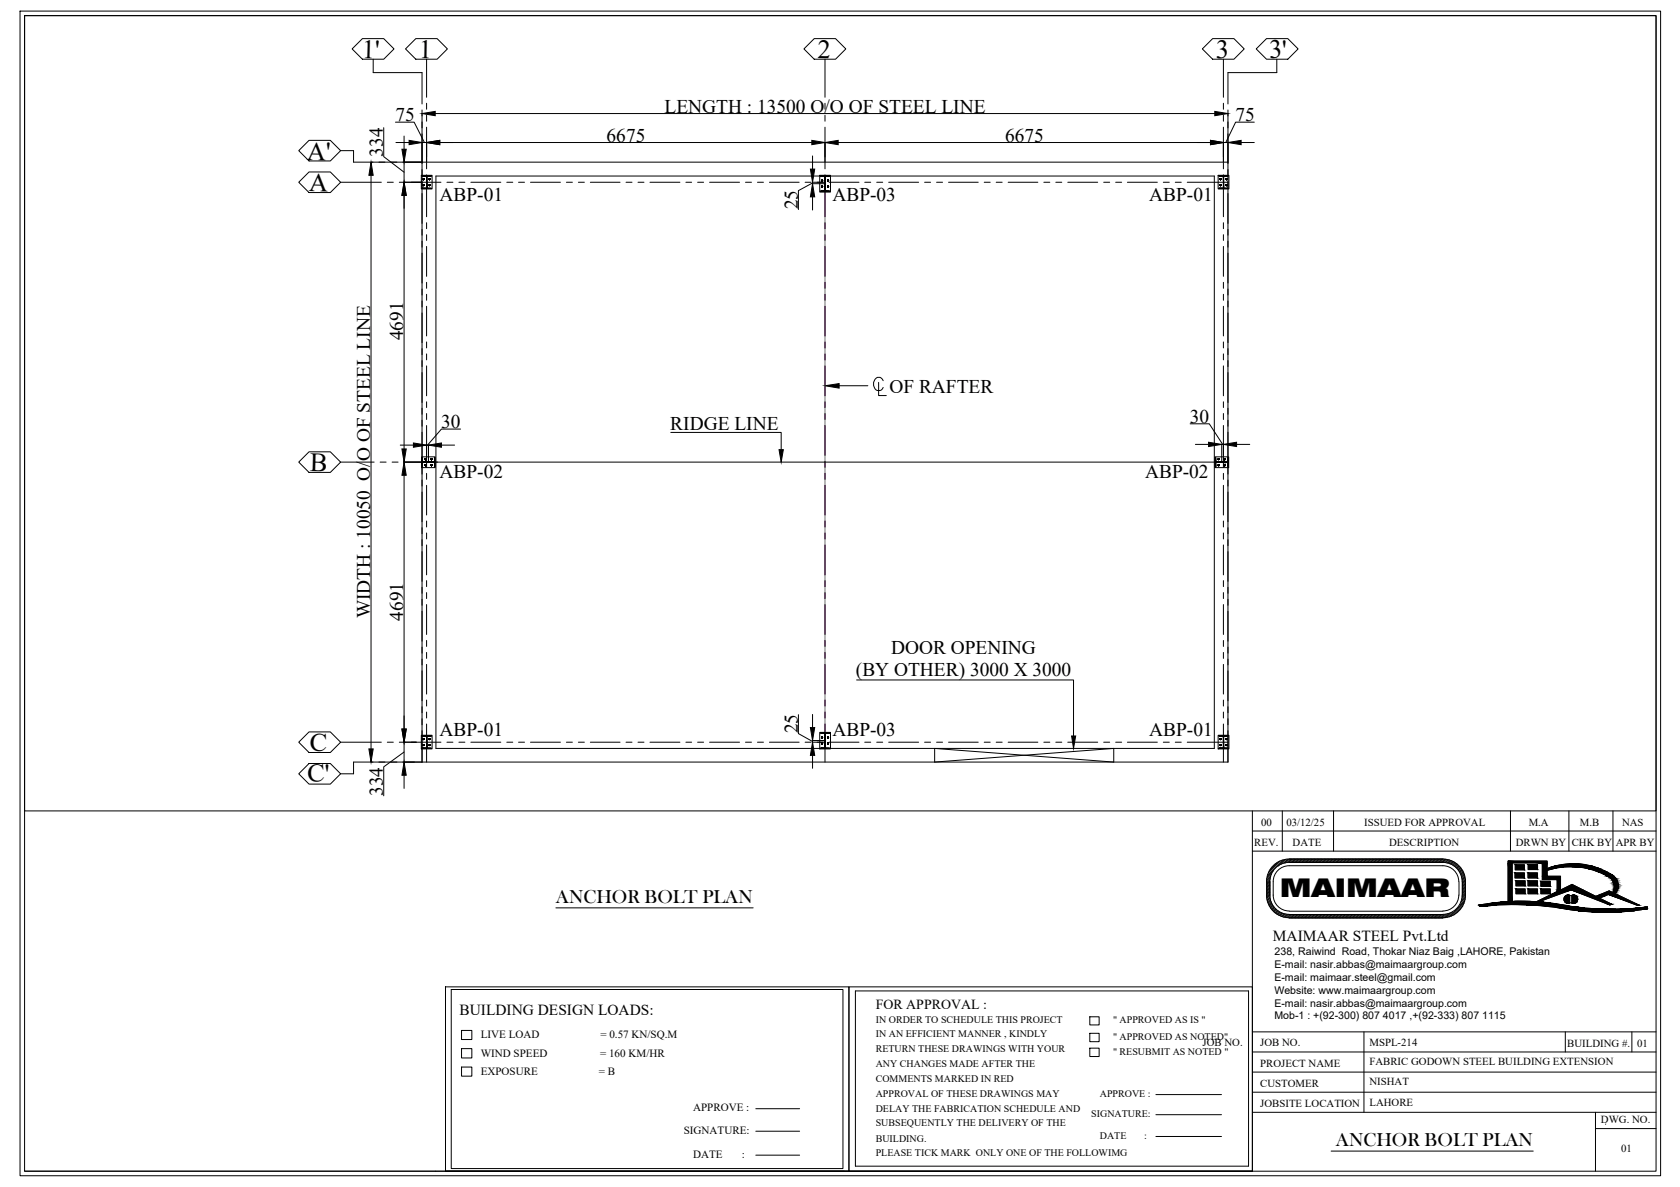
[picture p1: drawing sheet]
<svg xmlns="http://www.w3.org/2000/svg" width="297mm" height="210mm" viewBox="0 0 297 210" stroke-linecap="round" stroke-linejoin="round" font-family="sans-serif">
<!-- layer: Thin -->
<g fill="none" stroke="#000" stroke-width=".18">
<path d="M65.6 31v101.4M67.8 22.6v5.1l3.6 2.8M69.9 21.6h3.3l1.8 3.6M70 25.2h2.3M71.4 24.1v2.3M71.4 28.7v3.5h3.2M71.4 34.6v44.8M74.6 25.2h.8v3.5M74.6 20.1v8.6h-9M76.9 20.1h137.9M77.8 25.2h65.7M143.7 32.4l-2.5 1.3v3.4"/>
<path d="M143.7 27.6v2.3M143.7 34.8v2.3M145.8 32.2h-2.1v.3h2.1M145.9 25.2v3.5M148.2 25.2h65.8M217.1 25.2h-.8v3.5M217.1 20.1v8.6M219.4 25.2h2.4M221.8 21.6h-3.3l-1.8 3.6M70.8 78.7h2.3M78 78.7h2.4M81.4 75.9h-3.4l-2.4 2.8"/>
<path d="M118.6 76.5h19.5v3M148.4 68.2h5M155.3 67.6v2.3h1.4M156.2 67.3a.87 .87 0 0 0-1-.6 .87 .87 0 0 0-.7 .9 1.04 1.04 0 0 0 .2 1.1 1.04 1.04 0 0 0 1.1 .3l.4-.5M210.4 74.9h3.4l2.4 3.7M211.4 78.6h2.3M216 78.5v3.2M216 78.6h.3M216.3 78.5v3.2M218.6 78.6h2.4M71.4 81.7h3.2M71.4 84v44.9"/>
<path d="M75.4 81.7v-3h.4v3M65.6 134.8h9M71.4 133l-3.6 2.6v5.1M71.4 137.1v2.3M73.6 131.2h-2.2v3.6M141.2 126.4v3.3l2.5 1.4M143.7 126.3v2.4M143.7 133.6v2.3M145.8 131h-2.1v.2h2.1M151.5 120.2h38.3v9.9"/>
</g>
<g fill="#000" stroke="#000" stroke-width=".18">
<path d="M74.6 20.1l2.3-.4v.8zM214.8 19.7l2.3 .4-2.3 .4zM65.6 28.7l.4 2.3h-.8zM71.4 32.2l.4 2.4h-.7zM71.1 26.4h.7l-.4 2.3zM72.3 24.8l2.3 .4-2.3 .4zM75.4 25.2l2.4-.4v.8zM143.3 29.9h.7l-.3 2.3zM143.7 32.5l.3 2.3h-.7zM143.5 24.8l2.4 .4-2.4 .4zM145.9 25.2l2.3-.4v.8zM214 24.8l2.3 .4-2.3 .4z"/>
<path d="M217.1 25.2l2.3-.4v.8zM71.1 79.4h.7l-.4 2.3zM73.1 78.3l2.3 .4-2.3 .4zM75.8 78.7l2.2-.4v.8zM137.7 79.5h.8l-.4 2.2zM145.9 68.2l2.5-.4v.8zM213.7 78.2l2.3 .4-2.3 .4zM216.3 78.6l2.3-.4v.8zM71.4 81.7l.4 2.3h-.7zM65.2 132.4h.8l-.4 2.4zM71.1 128.9h.7l-.4 2.3zM71.4 134.8l.4 2.3h-.7z"/>
<path d="M143.7 131.2l.3 2.4h-.7zM143.3 128.7h.7l-.3 2.3zM189.5 130.1h.7l-.4 2.2z"/>
</g>
<!-- layer: 0 -->
<g fill="none" stroke="#000" stroke-width=".18">
<path d="M3.5 2h290.1v205.9h-290.1zM4.3 2.8h288.5v204.3h-288.5zM74.6 28.7h142.5v106.1h-142.5zM77.1 31.1h137.6v101.2h-137.6zM77.1 81.7h137.6M165.3 132.3v2.5l31.6-2.5v2.5zM221.4 150.5h71.4M221.4 147h71.4M221.4 143.4v63.7h-217.1M226.7 143.4v7.1M235.8 143.4v7.1M267.1 143.4v7.1"/>
<path d="M267.4 152.6v6.8M267.9 154.4h1.6v.9h-1.6zM267.9 152.9h1.6v.9h-1.6zM268 155.8h1.6v.8h-1.6zM268 157.2h1.6v.8h-1.6zM270.2 154.4h1.6v.9h-1.6zM270.2 155.8h1.6v.8h-1.6zM270.2 157.2h1.6v.8h-1.6zM270.2 152.9h1.7v.9h-1.7zM271.7 159.4l6.2-3 7.1 3.5-.4 .1M272.1 159.4l5.7-2 6.8 2.6M272.4 157.2h1.7v.8h-1.7z"/>
<path d="M272.4 155.8h1.7v.9h-1.7zM272.7 152.8v2.7h2.6v2.2M273.5 153.9a13.3 13.3 0 0 1 11.3 1.3M273.5 153.6a12.8 12.8 0 0 1 11.6 1.1M275.3 157.7l.6-.3v-2.4h-2.4v-2.7h-6.9v7.1M277.4 143.4v7.1M277.5 158.3a.74 .74 0 0 0-1 .7 .74 .74 0 0 0 1 .7v-1.4M278 158.3a.74 .74 0 0 1 1 .7 .74 .74 0 0 1-1 .7l-.1-1.4M282.2 158.5l2.3-1 5.3 2.6h-.3l-5.1-1.9-1.6 .6M284.8 155.3a2.26 2.26 0 0 1 .4 2.5M285 154.8a2.14 2.14 0 0 1 .5 3.2M285.2 143.4v7.1"/>
<path d="M78.8 174.5h71.3v32.6h-71.3zM79.8 175h69.2v31.6h-69.2zM151.2 175.2v31M192.7 179.8h1.6v1.4h-1.6zM220.8 175.2v31M262.1 160.2l-.6-.2a41.3 41.3 0 0 1 16 .2 50.2 50.2 0 0 0 13.8 .2M262.1 160.3a51.3 51.3 0 0 1 15.4 .5 41.2 41.2 0 0 0 13.8-.1M284.6 160h.1M291.3 160.4v.3M81.6 185.4h1.8v1.7h-1.8zM81.6 182.2h1.8v1.6h-1.8zM81.6 188.7h1.8v1.6h-1.8z"/>
<path d="M133.6 196.1h7.8M192.7 182.7h1.6v1.5h-1.6zM192.7 185.3h1.6v1.5h-1.6zM204.4 193.6h11.6M204.4 197.1h11.6M221.4 196.7h71.4M221.4 189.6h71.4M221.4 186h71.4M221.4 182.5h71.4M221.4 193.1h71.4M241.2 182.5v14.2M276.8 182.5v3.5"/>
<path d="M282.1 199.6h10.7M282.1 196.7v10.4M283.9 198.8h.1M288.5 182.5v3.5M133.6 200h7.8M133.6 204.3h7.8M204.4 201h11.6"/>
</g>
<path d="M145.9 33.8v95.7" fill="none" stroke="#93278f" stroke-width=".18"/>
<!-- layer: Grid -->
<g fill="none" stroke="#000" stroke-width=".18">
<path d="M62.3 8.7l1.8-1.9h3.7l1.9 1.9-1.9 1.8h-3.7zM66 10.5v2.3h8.6v5.6M73.5 6.8h3.8l1.8 1.9-1.8 1.8h-3.8l-1.8-1.8zM74.6 19.4v1.1M75.4 10.5v6.7M75.4 18.3v1M144 6.8h3.7l1.8 1.9-1.8 1.8h-3.7l-1.9-1.8zM145.9 10.5v6.7M145.9 18.3v1M212.6 8.7l1.8-1.9h3.8l1.8 1.9-1.8 1.8h-3.8zM216.3 10.5v6.7M216.3 18.3v1"/>
<path d="M217.1 19.4v1.1M222.1 8.7l1.8-1.9h3.8l1.8 1.9-1.8 1.8h-3.8zM225.7 10.5v2.3h-8.6v5.6M52.8 32.2l1.8-1.8h3.8l1.8 1.8-1.8 1.9h-3.8zM54.6 24.8h3.8l1.8 1.8-1.8 1.9h-3.8l-1.8-1.9zM60.2 26.6h2.3v2.1h3.4M60.2 32.2h7.2M67 28.7h1.1M68.5 32.2h1M69.1 28.7h1.1M70.6 32.2h1.1M71.2 28.7h3.4"/>
<path d="M72.7 32.2h5.3M74.6 21.6v1M74.6 23.7v5.2M74.6 30v1M74.6 32.1v1.1M74.6 34.2v5.3M75.4 20.4v1M75.4 22.5v5.2M75.4 28.8v1.1M75.4 30.9v1.1M75.4 33v5.3M75.4 39.4v1"/>
<path d="M79 32.2h1.1M81.1 32.2h1.1M83.3 32.2h5.2M89.6 32.2h1.1M91.7 32.2h1M93.8 32.2h5.3M100.1 32.2h1.1M102.3 32.2h1M104.4 32.2h5.2M110.7 32.2h1M112.8 32.2h1.1M114.9 32.2h5.3"/>
<path d="M121.3 32.2h1M123.3 32.2h1.1M125.5 32.2h5.3M131.8 32.2h1.1M133.9 32.2h1.1M136 32.2h5.3M142.4 32.2h1M144.5 32.2h1M145.9 20.4v1M145.9 22.5v5.2M145.9 28.8v1.1M145.9 30.9v1.1"/>
<path d="M145.9 33v5.3M145.9 39.4v1M146.6 32.2h5.3M152.9 32.2h1.1M155 32.2h1.1M157.1 32.2h5.3M163.5 32.2h1M165.6 32.2h1.1M167.7 32.2h5.3M174 32.2h1.1M176.1 32.2h1.1M178.3 32.2h5.2"/>
<path d="M184.6 32.2h1M186.7 32.2h1M188.8 32.2h5.3M195.1 32.2h1.1M197.3 32.2h1M199.3 32.2h5.3M205.7 32.2h1M207.8 32.2h1.1M209.9 32.2h7.2M216.3 20.4v1M216.3 22.5v5.2M216.3 28.8v1.1"/>
<path d="M216.3 30.9v1.1M216.3 33v5.3M216.3 39.4v1M217.1 21.6v1M217.1 23.7v5.2M217.1 30v1M217.1 32.1v1.1M217.1 34.2v5.3M74.6 40.6v1M74.6 42.6v1.1M74.6 44.8v5.3M74.6 51.1v1.1"/>
<path d="M74.6 53.2v1.1M74.6 55.3v5.3M75.4 41.5v1M75.4 43.6v5.3M75.4 49.9v1.1M75.4 52v1.1M75.4 54.2v5.2M145.9 41.5v1M145.9 43.6v5.3M145.9 49.9v1.1M145.9 52v1.1M145.9 54.2v5.2"/>
<path d="M216.3 41.5v1M216.3 43.6v5.3M216.3 49.9v1.1M216.3 52v1.1M216.3 54.2v5.2M217.1 40.6v1M217.1 42.6v1.1M217.1 44.8v5.3M217.1 51.1v1.1M217.1 53.2v1.1M217.1 55.3v5.3M54.6 79.9h3.8l1.8 1.8-1.8 1.8h-3.8l-1.8-1.8z"/>
<path d="M74.6 61.7v1M74.6 63.8v1M74.6 65.9v5.3M74.6 72.2v1.1M74.6 74.3v1.1M74.6 76.4v5.3M75.4 60.5v1M75.4 62.6v1M75.4 64.7v5.3M75.4 71v1.1M75.4 73.1v1.1M75.4 75.2v5.3"/>
<path d="M145.9 60.5v1M145.9 62.6v1M145.9 64.7v5.3M145.9 71v1.1M145.9 73.1v1.1M145.9 75.2v5.3M216.3 60.5v1M216.3 62.6v1M216.3 64.7v5.3M216.3 71v1.1M216.3 73.1v1.1M216.3 75.2v5.3"/>
<path d="M217.1 61.7v1M217.1 63.8v1M217.1 65.9v5.3M217.1 72.2v1.1M217.1 74.3v1.1M217.1 76.4v5.3M60.2 81.7h6M67.2 81.7h1.1M69.3 81.7h1.1M71.4 81.7h6M74.6 82.8v1M74.6 84.9v1.1"/>
<path d="M74.6 87v5.3M74.6 93.3v1.1M74.6 95.4v1.1M74.6 97.6v5.2M75.4 81.6v1M75.4 83.7v1.1M75.4 85.8v5.3M75.4 92.1v1.1M75.4 94.2v1.1M75.4 96.4v5.3M145.9 81.6v1M145.9 83.7v1.1"/>
<path d="M145.9 85.8v5.3M145.9 92.1v1.1M145.9 94.2v1.1M145.9 96.4v5.3M216.3 81.6v1M216.3 83.7v1.1M216.3 85.8v5.3M216.3 92.1v1.1M216.3 94.2v1.1M216.3 96.4v5.3M217.1 82.8v1M217.1 84.9v1.1"/>
<path d="M217.1 87v5.3M217.1 93.3v1.1M217.1 95.4v1.1M217.1 97.6v5.2M74.6 103.9v1M74.6 106v1M74.6 108.1v5.3M74.6 114.4v1.1M74.6 116.6v1M74.6 118.6v5.3M75.4 102.7v1M75.4 104.8v1"/>
<path d="M75.4 106.9v5.3M75.4 113.3v1M75.4 115.4v1M75.4 117.5v5.2M145.9 102.7v1M145.9 104.8v1M145.9 106.9v5.3M145.9 113.3v1M145.9 115.4v1M145.9 117.5v5.2M216.3 102.7v1M216.3 104.8v1"/>
<path d="M216.3 106.9v5.3M216.3 113.3v1M216.3 115.4v1M216.3 117.5v5.2M217.1 103.9v1M217.1 106v1M217.1 108.1v5.3M217.1 114.4v1.1M217.1 116.6v1M217.1 118.6v5.3M52.8 131.2l1.8-1.8h3.8l1.8 1.8-1.8 1.9h-3.8zM54.6 135h3.8l1.8 1.8-1.8 1.9h-3.8l-1.8-1.9z"/>
<path d="M60.2 131.2h7.2M65.9 134.8h-3.4v2h-2.3M67 134.8h1.1M68.5 131.2h1M69.1 134.8h1.1M70.6 131.2h1.1M72.7 131.2h5.3M74.6 125v1M74.6 127.1v1.1M74.6 129.2v5.6h-3.4M75.4 123.8v1.1M75.4 125.9v1.1"/>
<path d="M75.4 128v6.8M79 131.2h1.1M81.1 131.2h1.1M83.3 131.2h5.2M89.6 131.2h1.1M91.7 131.2h1M93.8 131.2h5.3M100.1 131.2h1.1M102.3 131.2h1M104.4 131.2h5.2M110.7 131.2h1M112.8 131.2h1.1"/>
<path d="M114.9 131.2h5.3M121.3 131.2h1M123.3 131.2h1.1M125.5 131.2h5.3M131.8 131.2h1.1M133.9 131.2h1.1M136 131.2h5.3M142.4 131.2h1M144.5 131.2h1M145.9 123.8v1.1M145.9 125.9v1.1M145.9 128v6.8"/>
<path d="M146.6 131.2h5.3M152.9 131.2h1.1M155 131.2h1.1M157.1 131.2h5.3M163.5 131.2h1M165.6 131.2h1.1M167.7 131.2h5.3M174 131.2h1.1M176.1 131.2h1.1M178.3 131.2h5.2M184.6 131.2h1M186.7 131.2h1"/>
<path d="M188.8 131.2h5.3M195.1 131.2h1.1M197.3 131.2h1M199.3 131.2h5.3M205.7 131.2h1M207.8 131.2h1.1M209.9 131.2h7.2M216.3 123.8v1.1M216.3 125.9v1.1M216.3 128v6.8M217.1 125v1M217.1 127.1v1.1"/>
<path d="M217.1 129.2v5.6"/>
</g>
<!-- layer: COLUMN -->
<g fill="#000" stroke="#000" stroke-width=".18">
<path d="M75.4 31.2l.1 2.1zM75.4 31.2l.1 2.1z"/>
<path d="M74.6 31.1l1.6 .1zM74.6 31.1l1.6 .1z"/>
<path d="M74.6 33.3h1.6zM74.6 33.3h1.6z"/>
<path d="M145.9 31.2v2.6zM145.9 31.2v2.6z"/>
<path d="M145.1 31.1l1.6 .1zM145.1 31.1l1.6 .1z"/>
<path d="M145.1 33.8h1.6zM145.1 33.8h1.6z"/>
<path d="M216.3 31.2l.1 2.1zM216.3 31.2l.1 2.1z"/>
<path d="M215.5 31.1l1.6 .1zM215.5 31.1l1.6 .1z"/>
<path d="M215.5 33.3h1.6zM215.5 33.3h1.6z"/>
<path d="M74.6 81l.1 .7zM74.6 81l.1 .7z"/>
<path d="M74.6 81.8l.1 .7zM74.6 81.8l.1 .7z"/>
<path d="M76.8 81l.1 .7zM76.8 81l.1 .7z"/>
<path d="M74.6 81.7l2.3 .1zM74.6 81.7l2.3 .1z"/>
<path d="M76.8 81.8l.1 .7zM76.8 81.8l.1 .7z"/>
<path d="M214.9 81l.1 .7zM214.9 81l.1 .7z"/>
<path d="M214.9 81.8l.1 .7zM214.9 81.8l.1 .7z"/>
<path d="M217.1 81v.7zM217.1 81v.7z"/>
<path d="M214.9 81.7l2.2 .1zM214.9 81.7l2.2 .1z"/>
<path d="M217.1 81.8v.7zM217.1 81.8v.7z"/>
<path d="M75.4 130.2l.1 2.1zM75.4 130.2l.1 2.1z"/>
<path d="M74.6 130.1l1.6 .1zM74.6 130.1l1.6 .1z"/>
<path d="M74.6 132.3h1.6zM74.6 132.3h1.6z"/>
<path d="M145.9 129.6v2.7zM145.9 129.6v2.7z"/>
<path d="M145.1 129.6h1.6zM145.1 129.6h1.6z"/>
<path d="M145.1 132.3h1.6zM145.1 132.3h1.6z"/>
<path d="M216.3 130.2l.1 2.1zM216.3 130.2l.1 2.1z"/>
<path d="M215.5 130.1l1.6 .1zM215.5 130.1l1.6 .1z"/>
<path d="M215.5 132.3h1.6zM215.5 132.3h1.6z"/>
</g>
<path d="M74.6 31.1h1.6l-.7 .1v2.1h.7h-1.6h.8v-2.1zM145.1 31.1h1.6l-.8 .1v2.6h.8h-1.6h.8v-2.6zM215.5 31.1h1.6l-.7 .1v2.1h.7h-1.6h.8v-2.1zM74.6 81l.1 .7h2.1l.1-.7v1.5l-.1-.7h-2.1l-.1 .7zM214.9 81l.1 .7h2.1v-.7v1.5v-.7h-2.1l-.1 .7zM74.6 130.1h1.6l-.7 .1v2.1h.7h-1.6h.8v-2.1zM145.1 129.6h1.6h-.8v2.7h.8h-1.6h.8v-2.7zM215.5 130.1h1.6l-.7 .1v2.1h.7h-1.6h.8v-2.1z" fill="none" stroke="#000" stroke-width=".18"/>
<!-- layer: Bolt -->
<path d="M74.5 31h1.9v2.4h-1.9zM144.9 31h1.9v3h-1.9zM215.4 31h1.9v2.4h-1.9zM74.5 80.8h2.4v1.9h-2.4zM214.8 80.8h2.4v1.9h-2.4zM74.5 130h1.9v2.4h-1.9zM144.9 129.5h1.9v2.9h-1.9zM215.4 130h1.9v2.4h-1.9zM150.1 174.5h71.3v32.6h-71.3zM151.2 175.2h69.6M151.2 206.2h69.6" fill="none" stroke="#000" stroke-width=".18"/>
<!-- layer: A-Grid Line -->
<g fill="none" stroke="#000" stroke-width=".18">
<path d="M74.8 31.6h.1M74.8 31.7l.2-.1zM74.8 31.8l.2-.2-.1 .2M74.8 32.7h.1M74.9 31.6l-.1 .1zM74.9 32.7l-.1 .1 .1-.1M74.9 32.8l.1-.1zM74.9 31.6l-.1 .1M74.9 31.8l.1-.1zM74.9 32.8h.1zM75 31.6l-.2 .1M75 31.8h.1"/>
<path d="M75 32.7l-.2 .1zM75 32.7l-.1 .1M75 32.8h.1M75 31.7l-.1 .1M75.9 31.6h.1M75.9 31.8l.1-.2zM75.9 32.7h.1M75.9 32.8l.1-.1zM75.9 31.6v.1zM75.9 32.7v.1l.1-.1M76 31.6l-.1 .1 .1-.1M76 31.8h.1"/>
<path d="M76 32.8h.1M76 31.6l-.1 .2zM76 31.7v.1M76 32.7l-.1 .1M76 32.7l-.1 .1zM76.1 31.7l-.1 .1M76.1 32.7l-.1 .1M76.1 32.8h-.1M145.3 31.9h.1M145.3 32.9h.1M145.4 31.9h-.1M145.4 31.9l-.1 .1"/>
<path d="M145.4 32.9l-.1 .1M145.4 32h.1M145.4 31.9l-.1 .1h.1M145.4 32.9v.2M146.3 31.9h.1M146.3 32l.2-.1-.2 .1M146.3 32.9h.1M146.3 33l.2-.1-.2 .2M146.4 32.9l-.1 .1 .1-.1M146.4 31.9h-.1M146.4 32h.1zM146.4 33.1l.1-.1z"/>
<path d="M146.5 31.9l-.1 .1M146.5 32h.1M146.5 32.9l-.1 .2M146.5 33.1h.1M215.7 31.6h.1M215.7 32.7h.1M215.7 32.8l.1-.1zM215.7 32.8l.1-.1-.1 .1M215.8 31.6l-.1 .1 .1-.1M215.8 32.7h-.1zM215.8 31.8l.1-.1zM215.8 32.7l-.1 .1"/>
<path d="M215.8 32.8h.1zM215.8 31.6l-.1 .1zM215.8 31.6l-.1 .2M215.8 31.8h.1M215.8 32.8h.1M215.9 31.6l-.1 .2 .1-.1M215.9 32.7l-.1 .1 .1-.1M216.8 31.6h.1M216.8 31.8l.1-.2zM216.8 32.7h.1M216.8 32.8l.1-.1zM216.8 31.6v.1z"/>
<path d="M216.8 32.7v.1l.1-.1M216.9 31.6l-.1 .1zM216.9 31.6l-.1 .2M216.9 31.7v.1M216.9 32.8h.1M216.9 31.7l-.1 .1M216.9 32.7l-.1 .1M75.1 82.3h.1M75.1 82.3l.1 .1M75.1 82.2l.1 .2zM75.1 82.2l.2 .2M75.1 81.2l.1 .1z"/>
<path d="M75.1 81.2l.2 .1M75.2 82.2l.1 .1M75.2 82.2l.1 .1zM75.2 81.3h.1M75.2 81.2l.1 .1M75.2 81.1l.1 .2zM75.2 81.1l.1 .1M75.3 82.2h.1M75.3 81.1v.1M76.2 81.2l.1 .1zM76.2 81.2l.1 .1M76.2 82.3h.1"/>
<path d="M76.2 82.3v.1zM76.2 82.3l.1 .1M76.2 82.2l.1 .2zM76.2 82.2l.1 .2M76.2 81.3h.1M76.2 81.2l.2 .1M76.2 81.1l.2 .1M76.2 82.2l.1 .1zM76.4 82.2h-.2l.2 .1M215.4 82.3l.1 .1M215.4 82.2l.1 .1M215.4 81.3h.1"/>
<path d="M215.4 82.3h.1M215.5 81.1v.1M215.5 82.2h.1M215.5 81.3l-.1-.2 .1 .2M216.4 82.3l.1 .1M216.4 81.2l.2 .1zM216.5 82.2l.1 .1M216.5 81.1l.1 .2zM216.5 82.3h.1M216.5 81.3h.1M216.5 82.2l.1 .1zM216.5 81.1l.1 .1z"/>
<path d="M216.6 82.3l-.2-.1 .2 .2M216.6 82.2h.1M216.6 81.3l-.2-.1 .2 .1M216.6 81.1v.1M74.8 131.7h.1M74.8 131.8l.1-.1zM74.8 131.8l.2-.1zM74.9 131.7l-.1 .1M74.9 131.8l.1-.1zM74.8 130.7h.1M74.9 130.6l-.1 .1zM74.9 130.8l.1-.1z"/>
<path d="M74.9 131.8h.1zM74.9 130.6l-.1 .2M75 131.7l-.2 .1M75 131.8h.1M75 130.7l-.1 .1M75 130.8h.1M75.9 131.7h.1M75.9 131.8l.1-.1zM75.9 130.7h.1M75.9 131.7v.1M75.9 130.6v.1h.1l-.1 .1 .1-.1M76 131.7l-.1 .1"/>
<path d="M76 131.8h.1M76 131.7l-.1 .1h.1M76 130.7l-.1 .1zM76 130.7v.1M76.1 131.8h-.1M76.1 130.7l-.1 .1zM145.3 131.5h.1zM145.3 131.5h.1h-.1M145.3 131.6l.1-.1zM145.3 130.5l.1-.1zM145.4 131.4l-.1 .1M145.4 130.4h-.1"/>
<path d="M145.4 131.5l-.1 .1M145.4 131.5v.1M145.4 130.4l-.1 .1M145.4 130.5h.1M145.4 130.4v.1M146.3 131.5l.1-.1zM146.3 131.5h.2zM146.3 130.5l.2-.1-.2 .1M146.4 131.4l-.1 .1M146.4 130.4h-.1M146.4 130.5h.1zM146.5 131.4l-.2 .1"/>
<path d="M146.5 131.6h.1M146.5 131.5h.1M146.5 130.4l-.1 .1M146.5 130.5h.1M146.5 131.5l-.1 .1 .1-.1-.2 .1M215.7 131.7h.1M215.7 131.8l.1-.1zM215.7 130.7h.1M215.8 131.8l.1-.1zM215.8 130.6l-.1 .1 .1-.1M215.8 131.7l-.1 .1M215.8 131.8h.1z"/>
<path d="M215.8 131.8h.1M215.8 130.6l-.1 .2M215.9 130.7l-.1 .1v-.1v.1v-.1v.1v-.1v.1v-.1v.1l.1-.1M216.8 131.7h.1M216.8 131.8l.1-.1zM216.8 130.7h.1M216.8 131.7v.1M216.8 130.6v.1zM216.8 130.8l.1-.1zM216.9 131.7l-.1 .1zM216.9 131.8h.1M216.9 130.8v-.1z"/>
<path d="M216.9 131.7l-.1 .1M216.9 130.6l-.1 .2 .1-.1M216.9 130.7v.1"/>
<circle cx="74.9" cy="31.7" r=".06"/>
<circle cx="74.9" cy="32.7" r=".06"/>
<circle cx="76" cy="32.7" r=".06"/>
<circle cx="76" cy="31.7" r=".06"/>
<circle cx="145.3" cy="31.9" r=".06"/>
<circle cx="145.3" cy="33" r=".06"/>
<circle cx="146.4" cy="31.9" r=".06"/>
<circle cx="146.4" cy="33" r=".06"/>
<circle cx="215.8" cy="32.7" r=".06"/>
<circle cx="215.8" cy="31.7" r=".06"/>
<circle cx="216.8" cy="32.7" r=".06"/>
<circle cx="216.8" cy="31.7" r=".06"/>
<circle cx="75.2" cy="82.2" r=".06"/>
<circle cx="75.2" cy="81.2" r=".06"/>
<circle cx="76.2" cy="81.2" r=".06"/>
<circle cx="76.2" cy="82.2" r=".06"/>
<circle cx="215.4" cy="81.2" r=".06"/>
<circle cx="215.4" cy="82.2" r=".06"/>
<circle cx="216.5" cy="81.2" r=".06"/>
<circle cx="216.5" cy="82.2" r=".06"/>
<circle cx="74.9" cy="131.7" r=".06"/>
<circle cx="74.9" cy="130.7" r=".06"/>
<circle cx="76" cy="130.7" r=".06"/>
<circle cx="76" cy="131.7" r=".06"/>
<circle cx="145.3" cy="131.5" r=".06"/>
<circle cx="145.3" cy="130.4" r=".06"/>
<circle cx="146.4" cy="130.4" r=".06"/>
<circle cx="146.4" cy="131.5" r=".06"/>
<circle cx="215.8" cy="131.7" r=".06"/>
<circle cx="215.8" cy="130.7" r=".06"/>
<circle cx="216.8" cy="131.7" r=".06"/>
<circle cx="216.8" cy="130.7" r=".06"/>
</g>
<!-- layer: 0 -->
<g fill="#000" stroke="#000" stroke-width=".18">
<path d="M266.6 152.6h.8v6.8zM267.7 159.4h2.9zM266.6 152.3h6.9zM273.8 153.6h1.1zM275.3 157.4h.6l-.3 .1zM272.1 159.4l3.5-1.9h1.7zM277.1 158.3h.3zM277.8 157.4h2.1l5.1 2.5zM276 157.4l1.9-1 2 1zM278.1 159.7h.3zM278.1 158.3h.2zM277.4 152.8h1.5z"/>
<path d="M283 158.2h1.4l-.9 .3zM284.4 158.2h1.5l3.9 1.9zM283 158.2l1.5-.7 1.4 .7zM285.3 157.7h.5l-.1 .2zM261.8 160.3h.3zM261.8 160.3h.2zM281.4 161.3h5.3zM290.8 160.4h.5z"/>
<path d="M262.1 159.9h5.1zM261.5 160h3.2z"/>
<path d="M266.6 159.4h.8zM266.6 152.6l.8 6.8h-.8z"/>
<path d="M267.9 152.9l1.6 .9v-.9zM267.9 152.9l1.6 .9h-1.6z"/>
<path d="M267.9 154.4l1.6 .9v-.9zM267.9 154.4l1.6 .9h-1.6z"/>
<path d="M268 155.8l1.6 .8v-.8zM268 155.8l1.6 .8h-1.6z"/>
<path d="M268 157.2l1.6 .8v-.8zM268 157.2l1.6 .8h-1.6z"/>
<path d="M267.7 159.4h4.1zM266.1 159.4h5.7z"/>
<path d="M266.1 159.4l6.9 .1zM265.3 159.5h7.7z"/>
<path d="M270.2 152.9l1.7 .9v-.9zM270.2 152.9l1.7 .9h-1.7z"/>
<path d="M270.2 154.4l1.7 .9v-.9zM270.2 154.4l1.7 .9h-1.7z"/>
<path d="M270.2 155.8l1.7 .8v-.8zM270.2 155.8l1.7 .8h-1.7z"/>
<path d="M270.2 157.2l1.7 .8v-.8zM270.2 157.2l1.7 .8h-1.7z"/>
<path d="M265.3 159.5l8.9 .2-1.2-.2zM263.8 159.7l1.5-.2 8.9 .2z"/>
<path d="M266.6 152.3l6.9 .3v-.3zM266.6 152.3l6.9 .3h-6.9z"/>
<path d="M272.7 152.6l.8 .2v-.2zM272.7 152.6l.8 .2h-.8z"/>
<path d="M272.7 152.8l.8 2.2v-2.2zM272.7 152.8l.8 2.2h-.8z"/>
<path d="M273.5 153.6h1.2zM273.5 153.6h1.2l-1.2 .3z"/>
<path d="M272.4 155.8l1.7 .9v-.9zM272.4 155.8l1.7 .9h-1.7z"/>
<path d="M272.4 157.2l1.7 .8v-.8zM272.4 157.2l1.7 .8h-1.7z"/>
<path d="M263.8 159.7l11.4 .1-1-.1zM262.9 159.8l.9-.1 11.4 .1z"/>
<path d="M262.9 159.8l13 .1-.7-.1zM262.1 159.9l.8-.1 13 .1z"/>
<path d="M275.3 157.4v.1h.3zM275.3 157.5h.3l-.3 .2z"/>
<path d="M271.7 159.4h.4l3.5-1.9zM271.7 159.4h.4z"/>
<path d="M272.7 155l3.2 .5v-.5zM272.7 155l3.2 .5h-3.2z"/>
<path d="M275.3 155.5l.6 1.9v-1.9zM275.3 155.5l.6 1.9h-.6z"/>
<path d="M267.2 159.9l8.9 .1zM267.2 159.9l8.9 .1z"/>
<path d="M269.8 160l7.2 .1-.9-.1zM269.8 160l7.2 .1z"/>
<path d="M274.5 153.3l.4 .3 1.5-.3zM273.8 153.6l.7-.3 .4 .3z"/>
<path d="M277.1 159.7h.2zM277.1 159.7h.3z"/>
<path d="M277.1 158.3h.3zM277.1 158.3h.3z"/>
<path d="M277.1 158.3h.4zM277 158.3h.5z"/>
<path d="M277.1 159.7h.3zM277.1 159.7h.3z"/>
<path d="M277 158.3h.5zM277 158.3h.5z"/>
<path d="M277 158.3l.5 .1zM276.8 158.4h.7z"/>
<path d="M276.8 158.4l.7 .1zM276.8 158.4l.7 .1h-.7z"/>
<path d="M276.8 158.5l.7 .1zM276.8 158.5l.7 .1h-.8z"/>
<path d="M276.7 158.6l.8 .1v-.1zM276.7 158.6l.8 .1h-.9z"/>
<path d="M276.6 158.7l.9 .2v-.2zM276.6 158.7l.9 .2h-1z"/>
<path d="M276.5 158.9l1 .1v-.1zM276.5 158.9l1 .1h-1z"/>
<path d="M276.5 159l1 .1v-.1zM276.5 159l1 .1h-1z"/>
<path d="M276.5 159.1l1 .2v-.2zM276.5 159.1l1 .2h-.9z"/>
<path d="M276.6 159.3l.9 .1v-.1zM276.6 159.3l.9 .1h-.8z"/>
<path d="M276.7 159.4l.8 .1v-.1zM276.7 159.4l.8 .1h-.7z"/>
<path d="M276.8 159.5l.7 .1zM276.8 159.5l.7 .1z"/>
<path d="M276.8 159.6l.7 .1zM276.8 159.6l.7 .1z"/>
<path d="M277 159.7h.5zM277 159.7h.5z"/>
<path d="M277 159.7h.5zM277 159.7h.4z"/>
<path d="M275.9 157.4l1.4 .1 .4-.1zM275.6 157.5l.3-.1 1.4 .1z"/>
<path d="M276 157.4h1.8zM275.9 157.4h1.8zM275.9 157.4h1.8zM275.9 157.4h1.8z"/>
<path d="M277.8 157.4l6.5 2.5h.7zM284.3 159.9h.7l-.4 .1z"/>
<path d="M274.6 153.3h3.3zM274.5 153.3h1.9z"/>
<path d="M277.9 158.3h.6zM277.9 158.3h.6z"/>
<path d="M277.9 159.7h.6zM277.9 159.7h.6z"/>
<path d="M278.1 159.7h.2zM278.1 159.7h.2z"/>
<path d="M278.1 158.3h.3zM278.1 158.3h.3z"/>
<path d="M278.1 158.3h.4zM277.9 158.3h.6z"/>
<path d="M277.9 158.3l.7 .1zM277.9 158.3l.7 .1z"/>
<path d="M277.9 159.7h.6zM277.9 159.7h.5z"/>
<path d="M277.9 158.4l.9 .1zM277.9 158.4l.9 .1z"/>
<path d="M277.9 159.6h.7zM277.9 159.6l.6 .1z"/>
<path d="M277.9 158.5l.9 .1zM277.9 158.5l.9 .1z"/>
<path d="M277.9 159.5h.9zM277.9 159.5l.7 .1z"/>
<path d="M277.9 158.6l1 .1-.1-.1zM277.9 158.6l1 .1h-1z"/>
<path d="M277.9 159.4l.9 .1v-.1zM277.9 159.4l.9 .1h-.9z"/>
<path d="M277.4 152.8l2.7 .1zM276.3 152.9l1.1-.1 2.7 .1z"/>
<path d="M277.9 158.7l1 .2v-.2zM277.9 158.7l1 .2h-1z"/>
<path d="M277.9 159.3l.9 .1 .1-.1zM277.9 159.3l.9 .1h-.9z"/>
<path d="M277.9 158.9l1.1 .1-.1-.1zM277.9 158.9l1.1 .1h-1.1z"/>
<path d="M277.9 159.1l1 .2v-.2zM277.9 159.1l1 .2h-1z"/>
<path d="M277.9 159l1 .1 .1-.1zM277.9 159l1 .1h-1z"/>
<path d="M276.3 152.9h3.9zM276.1 152.9h4.1z"/>
<path d="M276.1 152.9l5.3 .2-1.2-.2zM275 153.1l1.1-.2 5.3 .2z"/>
<path d="M275 153.1l6.5 .1zM274.8 153.2h6.7z"/>
<path d="M274.8 153.2l6.9 .1zM274.6 153.3h7.1z"/>
<path d="M277.9 153.3h4zM277.9 153.3h4z"/>
<path d="M278.9 153.3h3.1zM278.9 153.3h3.1z"/>
<path d="M279.3 153.3l3.4 .3-.7-.3zM279.3 153.3l3.4 .3h-2.1z"/>
<path d="M280.6 153.6h2.2zM280.6 153.6h2.2z"/>
<path d="M280.7 153.6l3 .4-.9-.4zM280.7 153.6l3 .4h-1.5z"/>
<path d="M282.2 158.5h1.3l-.5-.3zM282.2 158.5h1.3l-.7 .3z"/>
<path d="M282.2 154l1.7 .1zM282.2 154l1.7 .1z"/>
<path d="M282.4 154.1l2.4 .5-.9-.5zM282.4 154.1l2.4 .5h-1.3z"/>
<path d="M284.4 158.2l5 1.9h.4zM289.4 160.1h.4z"/>
<path d="M283.5 154.6l1.6 .1-.3-.1zM283.5 154.6l1.6 .1h-1.2z"/>
<path d="M283.9 154.7l1.5 .3-.3-.3zM283.9 154.7l1.5 .3h-1.1z"/>
<path d="M285.3 157.7l-.1 .2h.5zM285.2 157.9h.5l-.1 .1z"/>
<path d="M284.3 155l1.4 .3-.3-.3zM284.3 155l1.4 .3h-.9z"/>
<path d="M284.8 155.3h.9zM284.8 155.3h.9z"/>
<path d="M284.8 155.3l1.1 .3-.2-.3zM284.8 155.3l1.1 .3h-.8z"/>
<path d="M285.1 155.6l.8 .1zM285.1 155.6l.8 .1z"/>
<path d="M285.1 155.7l.9 .2-.1-.2zM285.1 155.7l.9 .2h-.8z"/>
<path d="M285.4 157.5l.4 .2 .1-.2zM285.4 157.5l.4 .2h-.5z"/>
<path d="M285.2 155.9l.8 .2v-.2zM285.2 155.9l.8 .2h-.7z"/>
<path d="M285.4 157.3l.5 .2 .1-.2zM285.4 157.3l.5 .2h-.5z"/>
<path d="M285.3 156.1l.8 .2-.1-.2zM285.3 156.1l.8 .2h-.7z"/>
<path d="M285.4 157.1l.6 .2v-.2zM285.4 157.1l.6 .2h-.6z"/>
<path d="M285.4 156.3l.7 .2v-.2zM285.4 156.3l.7 .2h-.7z"/>
<path d="M285.4 156.9l.6 .2 .1-.2zM285.4 156.9l.6 .2h-.6z"/>
<path d="M285.4 156.5l.7 .2v-.2zM285.4 156.5l.7 .2h-.7z"/>
<path d="M285.4 156.7l.7 .2v-.2zM285.4 156.7l.7 .2h-.7z"/>
<path d="M261.8 160.3h.3zM261.8 160.3h.3z"/>
<path d="M261.7 160.2h.8zM261.7 160.2l.4 .1z"/>
<path d="M261.6 160.2h1.4zM261.6 160.2h.9z"/>
<path d="M261.6 160.1h2.2zM261.6 160.1l1.4 .1z"/>
<path d="M261.5 160h3.1zM261.5 160l2.3 .1z"/>
<path d="M261.5 160h3.2zM261.5 160h3.1z"/>
<path d="M272.4 160.1l5.1 .1-.5-.1zM272.4 160.1l5.1 .1h-4.3z"/>
<path d="M273.2 160.2l5.9 .2-1.6-.2zM273.2 160.2l5.9 .2h-4.2z"/>
<path d="M274.9 160.4l5.3 .2-1.1-.2zM274.9 160.4l5.3 .2h-4.4z"/>
<path d="M275.8 160.6l7.2 .2-2.8-.2zM275.8 160.6l7.2 .2h-6.1z"/>
<path d="M281.4 161.3h4zM282.1 161.3h3.3z"/>
<path d="M276.9 160.8h8.8zM276.9 160.8h8.8z"/>
<path d="M279.8 161.1l6.9 .2 1.3-.2zM279.8 161.1l6.9 .2h-5.3z"/>
<path d="M279 161.1h10zM279 161.1h9z"/>
<path d="M277.5 160.8l11.5 .3 1.3-.3zM277.5 160.8l11.5 .3h-10z"/>
<path d="M277.1 160.8h13.6zM277.1 160.8h13.2z"/>
<path d="M286.4 160.8h4.5zM285.7 160.8h5z"/>
<path d="M290.8 160.4l.5 .1zM290.2 160.5h1.1z"/>
<path d="M290.2 160.5l1.1 .1zM289.2 160.6h2.1z"/>
<path d="M289.2 160.6l2.1 .1zM288.5 160.7h2.8z"/>
<path d="M288.5 160.7h2.8zM287.6 160.7h3.7z"/>
<path d="M287.6 160.7h3.7zM286.4 160.8h4.5z"/>
</g>
<!-- layer: Layer 1 -->
<g fill="none" stroke="#000" stroke-width=".18">
<path d="M223.9 158.3a4 4 0 0 0 4 4M224.5 155.9a5.9 5.9 0 0 0 .6 4.3 3.4 3.4 0 0 0 2.8 1.5M224.5 155.8l-.5 .6M224.5 156.1l-.5 .5M224.5 156.3l-.5 .6M224.5 156.6l-.5 .6M224.5 156.8l-.5 .6M224.5 157.1l-.5 .6M224.5 157.3l-.5 .6M224.5 157.6l-.5 .6M224.5 157.8l-.5 .6M224.5 158.1l-.5 .5"/>
<path d="M224.5 158.3l-.5 .5M224.6 155.5l-.6 .6M224.6 158.6l-.6 .5M224.6 158.8l-.5 .5M224.6 155.3l-.6 .6v2.4M224.6 159l-.5 .5M224.6 159.2l-.4 .5M224.7 154.9l-.7 .7M224.7 159.4l-.4 .5M224.8 159.6l-.4 .4M224.8 154.5l-.8 .9M224.9 159.7l-.5 .5"/>
<path d="M224.9 159.9l-.4 .4M225.1 155.9v2.4a2.81 2.81 0 0 0 2.8 2.8M225.2 153.9l-1.1 1.2M225.8 152.5l-1.2 1.3M226.3 152.2l-2 2.1M226.8 152.1l-2.7 2.6M227.1 152l-1.1 1.1M227.4 151.9l-.8 .9M227.7 151.9l-.7 .8M227.9 151.9a4 4 0 0 0-4 4M228 151.9l-.7 .7M228 151.9h27.1"/>
<path d="M228.2 151.9l-.6 .6M228.4 151.9l-.5 .6M228.7 151.9l-.6 .6M228.9 151.9l-.5 .6M229.2 151.9l-.6 .6M229.4 151.9l-.6 .6M229.7 151.9l-.6 .6M229.9 151.9l-.6 .6M230.2 151.9l-.6 .6M230.4 151.9l-.5 .6M230.7 151.9l-.6 .6M231 151.9l-.6 .6"/>
<path d="M231.2 151.9l-.6 .6M231.4 151.9l-.5 .6M231.7 151.9l-.6 .6M231.9 151.9l-.6 .6M232.2 151.9l-.6 .6M232.4 151.9l-.6 .6M232.7 151.9l-.6 .6M232.9 151.9l-.5 .6M233.2 151.9l-.6 .6M233.5 151.9l-.6 .6M233.7 151.9l-.6 .6M233.9 151.9l-.5 .6"/>
<path d="M234.2 151.9l-.6 .6M234.4 151.9l-.6 .6M234.7 151.9l-.6 .6M234.9 151.9l-.6 .6M235.2 151.9l-.6 .6M235.4 151.9l-.5 .6M235.7 151.9l-.6 .6M236 151.9l-.6 .6M236.2 151.9l-.6 .6M236.4 151.9l-.5 .6M236.7 151.9l-.6 .6M236.9 151.9l-.6 .6"/>
<path d="M237.2 151.9l-.6 .6M237.4 151.9l-.6 .6M237.7 151.9l-.6 .6M237.9 151.9l-.6 .6M238.2 151.9l-.6 .6M238.4 151.9l-.5 .6M238.7 151.9l-.6 .6M238.9 151.9l-.5 .6M239.2 151.9l-.6 .6M239.4 151.9l-.5 .6M239.7 151.9l-.6 .6M239.9 151.9l-.6 .6"/>
<path d="M240.2 151.9l-.6 .6M240.4 151.9l-.6 .6M240.7 151.9l-.6 .6M240.9 151.9l-.5 .6M241.2 151.9l-.6 .6M241.5 151.9l-.6 .6M241.7 151.9l-.6 .6M241.9 151.9l-.5 .6M242.2 151.9l-.6 .6M242.4 151.9l-.6 .6M242.7 151.9l-.6 .6M242.9 151.9l-.6 .6"/>
<path d="M243.2 151.9l-.6 .6M243.4 151.9l-.5 .6M243.7 151.9l-.6 .6M244 151.9l-.6 .6M244.2 151.9l-.6 .6M244.4 151.9l-.5 .6M244.7 151.9l-.6 .6M244.9 151.9l-.6 .6M245.2 151.9l-.6 .6M245.4 151.9l-.6 .6M245.7 151.9l-.6 .6M245.9 151.9l-.6 .6"/>
<path d="M246.2 151.9l-.6 .6M246.5 151.9l-.6 .6M246.7 151.9l-.6 .6M246.9 151.9l-.5 .6M247.2 151.9l-.6 .6M247.4 151.9l-.6 .6M247.7 151.9l-.6 .6M247.9 151.9l-.6 .6M248.2 151.9l-.6 .6M248.4 151.9l-.6 .6M248.7 151.9l-.6 .6M248.9 151.9l-.5 .6"/>
<path d="M249.2 151.9l-.6 .6M249.4 151.9l-.5 .6M249.7 151.9l-.6 .6M249.9 151.9l-.5 .6M250.2 151.9l-.6 .6M250.4 151.9l-.6 .6M250.7 151.9l-.6 .6M250.9 151.9l-.6 .6M251.2 151.9l-.6 .6M251.4 151.9l-.5 .6M251.7 151.9l-.6 .6M252 151.9l-.6 .6"/>
<path d="M252.2 151.9l-.6 .6M252.4 151.9l-.5 .6M252.7 151.9l-.6 .6M252.9 151.9l-.6 .6M253.2 151.9l-.6 .6M253.4 151.9l-.6 .6M253.7 151.9l-.6 .6M253.9 151.9l-.5 .6M254.2 151.9l-.6 .6M254.5 151.9l-.6 .6M254.7 151.9l-.6 .6M254.9 151.9l-.5 .6"/>
<path d="M255.1 153.1a2.81 2.81 0 0 1 2.8 2.8M255.1 151.9a4 4 0 0 1 4 4M255.1 153.1h-27.2a2.81 2.81 0 0 0-2.8 2.8M255.1 152.5h-27.2a3.4 3.4 0 0 0-3.4 3.4M255.2 151.9l-.6 .6M255.4 151.9l-.6 .6M255.6 151.9l-.5 .6a3.4 3.4 0 0 1 3.4 3.4M255.8 152l-.5 .5M256.1 152l-.5 .5M256.3 152.1l-.5 .5M256.4 152.2l-.4 .4M256.7 152.2l-.5 .5"/>
<path d="M256.8 152.3l-.4 .5M257 152.4l-.5 .4M257.2 152.5l-.5 .4M257.3 152.5l-.4 .5M257.5 152.7l-.5 .4M257.6 152.8l-.4 .4M257.7 152.9l-.4 .4M257.8 153l-.3 .4M257.9 158.3a2.81 2.81 0 0 1-2.8 2.8M258 153.1l-.4 .4M258 155.9v2.4M258.1 153.3l-.4 .3"/>
<path d="M258.2 153.4l-.4 .4M258.3 153.5l-.4 .4M258.4 153.7l-.4 .4M258.5 158.3a3.4 3.4 0 0 1-3.4 3.4M258.5 153.8l-.4 .4M258.6 155.9v2.4l.5-.6M258.6 154l-.4 .4M258.7 154.1l-.4 .5M258.8 154.3l-.5 .4M258.9 154.5l-.5 .5M258.9 159.7l-2.3 2.3M258.9 154.7l-.4 .5"/>
<path d="M259 154.9l-.5 .5M259 159.4l-2.8 2.8M259 155.1l-.5 .5M259.1 155.3l-.5 .5M259.1 159.1l-1 .9M259.1 155.9v2.4a4 4 0 0 1-4 4M259.1 155.5l-.5 .6M259.1 155.7l-.5 .6M259.1 156l-.5 .6M259.1 156.2l-.5 .6M259.1 156.5l-.5 .6M259.1 156.7l-.5 .6"/>
<path d="M259.1 157l-.5 .6M259.1 157.2l-.5 .6M259.1 157.5l-.5 .5M259.1 158l-.6 .6M259.1 158.2l-.6 .6M259.1 158.5l-.7 .7M259.1 158.8l-.8 .7M225 160.1l-.4 .4M225.1 160.2l-.4 .5M225.2 160.4l-.4 .4M225.3 160.5l-.4 .4M225.5 160.7l-.5 .4"/>
<path d="M225.6 160.8l-.4 .4M225.7 160.9l-.4 .4M225.8 161l-.3 .4M226 161.1l-.4 .4M226.1 161.2l-.4 .4M226.3 161.3l-.4 .4M226.5 161.4l-.5 .4M226.6 161.5l-.4 .4M226.8 161.5l-.4 .5M227 161.6l-.4 .5M227.2 161.6l-.5 .5M227.4 161.7l-.5 .5"/>
<path d="M227.7 161.7l-.6 .5M227.9 161.7l-.5 .6M228 161.7h27.1l-.6 .6M228 161.1h27.1M228 162.3h27.1M228.1 161.7l-.5 .6M228.4 161.7l-.6 .6M228.6 161.7l-.6 .6M228.9 161.7l-.6 .6M229.1 161.7l-.6 .6M229.4 161.7l-.6 .6M229.6 161.7l-.5 .6"/>
<path d="M229.9 161.7l-.6 .6M230.2 161.7l-.6 .6M230.4 161.7l-.6 .6M230.6 161.7l-.5 .6M230.9 161.7l-.6 .6M231.1 161.7l-.6 .6M231.4 161.7l-.6 .6M231.6 161.7l-.6 .6M231.9 161.7l-.6 .6M232.1 161.7l-.6 .6M232.4 161.7l-.6 .6M232.6 161.7l-.5 .6"/>
<path d="M232.9 161.7l-.6 .6M233.1 161.7l-.5 .6M233.4 161.7l-.6 .6M233.6 161.7l-.6 .6M233.9 161.7l-.6 .6M234.1 161.7l-.6 .6M234.4 161.7l-.6 .6M234.6 161.7l-.6 .6M234.9 161.7l-.6 .6M235.1 161.7l-.5 .6M235.4 161.7l-.6 .6M235.6 161.7l-.5 .6"/>
<path d="M235.9 161.7l-.6 .6M236.1 161.7l-.5 .6M236.4 161.7l-.6 .6M236.6 161.7l-.6 .6M236.9 161.7l-.6 .6M237.1 161.7l-.6 .6M237.4 161.7l-.6 .6M237.6 161.7l-.5 .6M237.9 161.7l-.6 .6M238.2 161.7l-.6 .6M238.4 161.7l-.6 .6M238.6 161.7l-.5 .6"/>
<path d="M238.9 161.7l-.6 .6M239.1 161.7l-.6 .6M239.4 161.7l-.6 .6M239.6 161.7l-.6 .6M239.9 161.7l-.6 .6M240.1 161.7l-.5 .6M240.4 161.7l-.6 .6M240.7 161.7l-.6 .6M240.9 161.7l-.6 .6M241.1 161.7l-.5 .6M241.4 161.7l-.6 .6M241.6 161.7l-.6 .6"/>
<path d="M241.9 161.7l-.6 .6M242.1 161.7l-.6 .6M242.4 161.7l-.6 .6M242.6 161.7l-.6 .6M242.9 161.7l-.6 .6M243.1 161.7l-.5 .6M243.4 161.7l-.6 .6M243.6 161.7l-.5 .6M243.9 161.7l-.6 .6M244.1 161.7l-.6 .6M244.4 161.7l-.6 .6M244.6 161.7l-.6 .6"/>
<path d="M244.9 161.7l-.6 .6M245.1 161.7l-.6 .6M245.4 161.7l-.6 .6M245.6 161.7l-.5 .6M245.9 161.7l-.6 .6M246.1 161.7l-.5 .6M246.4 161.7l-.6 .6M246.6 161.7l-.5 .6M246.9 161.7l-.6 .6M247.1 161.7l-.6 .6M247.4 161.7l-.6 .6M247.6 161.7l-.6 .6"/>
<path d="M247.9 161.7l-.6 .6M248.1 161.7l-.5 .6M248.4 161.7l-.6 .6M248.7 161.7l-.6 .6M248.9 161.7l-.6 .6M249.1 161.7l-.5 .6M249.4 161.7l-.6 .6M249.6 161.7l-.6 .6M249.9 161.7l-.6 .6M250.1 161.7l-.6 .6M250.4 161.7l-.6 .6M250.6 161.7l-.6 .6"/>
<path d="M250.9 161.7l-.6 .6M251.1 161.7l-.5 .6M251.4 161.7l-.6 .6M251.6 161.7l-.5 .6M251.9 161.7l-.6 .6M252.1 161.7l-.6 .6M252.4 161.7l-.6 .6M252.6 161.7l-.6 .6M252.9 161.7l-.6 .6M253.1 161.7l-.6 .6M253.4 161.7l-.6 .6M253.6 161.7l-.5 .6"/>
<path d="M253.9 161.7l-.6 .6M254.1 161.7l-.5 .6M254.4 161.7l-.6 .6M254.6 161.7l-.6 .6M254.9 161.7l-.6 .6M255.4 161.7l-.6 .6M255.7 161.7l-.7 .6M256 161.6l-.7 .7M256.4 161.5l-.8 .8M256.8 161.3l-1 .9M258.6 160.2l-1.6 1.6"/>
</g>
<!-- layer: Outer Line -->
<path d="M4.3 2.8h288.5v140.6h-288.5z" fill="none" stroke="#000" stroke-width=".18"/>
<!-- layer: TEXT -->
<path d="M98.3 160.5h34.9M235.4 203.6h35.7" fill="none" stroke="#000" stroke-width=".18"/>
<g font-size="4.7">
<text x="64" y="10.3" transform="rotate(2 64 10.3)">1'</text>
<text x="74" y="10.3" transform="rotate(1 74 10.3)">1</text>
<text x="144.5" y="10.3" transform="rotate(1 144.5 10.3)">2</text>
<text x="215" y="10.2" transform="rotate(1 215 10.2)">3</text>
<text x="224.4" y="10.3" transform="rotate(-2 224.4 10.3)">3'</text>
<text x="54.3" y="28.2" transform="rotate(1 54.3 28.2)">A'</text>
<text x="54.6" y="33.8" transform="rotate(1 54.6 33.8)">A</text>
<text x="54.8" y="83.3" transform="rotate(2 54.8 83.3)">B</text>
<text x="54.7" y="132.8" transform="rotate(2 54.7 132.8)">C</text>
<text x="54.4" y="138.4" transform="rotate(-1 54.4 138.4)">C'</text>
</g>
<text font-size="4.6" x="226.3" y="158.6">MAIMAAR</text>
<g font-size="3.4">
<text x="69.9" y="21.4">75</text>
<text x="117.5" y="19.9">LENGTH : 13500 O/O OF STEEL LINE</text>
<text x="218.5" y="21.4">75</text>
<text x="67.7" y="27.7" transform="rotate(-90 67.7 27.7)">334</text>
<text x="107.3" y="25">6675</text>
<text x="177.7" y="25">6675</text>
<text x="77.7" y="35.6">ABP-01</text>
<text x="147.2" y="35.6">ABP-03</text>
<text x="203.2" y="35.6">ABP-01</text>
<text x="141" y="37" transform="rotate(-90 141 37)">25</text>
<text x="71.3" y="60.2" transform="rotate(-90 71.3 60.2)">4691</text>
<text x="157.3" y="69.5">OF RAFTER</text>
<text x="78" y="75.7">30</text>
<text x="118.5" y="76">RIDGE LINE</text>
<text x="210.4" y="74.8">30</text>
<text x="77.7" y="84.6">ABP-02</text>
<text x="202.5" y="84.6">ABP-02</text>
<text x="65.4" y="109.4" transform="rotate(-90 65.4 109.4)">WIDTH : 10050 O/O OF STEEL LINE</text>
<text x="71.3" y="109.7" transform="rotate(-90 71.3 109.7)">4691</text>
<text x="151.3" y="119.5">(BY OTHER) 3000 X 3000</text>
<text x="157.6" y="115.6">DOOR OPENING</text>
<text x="77.7" y="130.2">ABP-01</text>
<text x="141" y="129.7" transform="rotate(-90 141 129.7)">25</text>
<text x="147.2" y="130.2">ABP-03</text>
<text x="203.2" y="130.2">ABP-01</text>
<text x="67.7" y="140.8" transform="rotate(-90 67.7 140.8)">334</text>
<text x="98.3" y="159.7">ANCHOR BOLT PLAN</text>
<text x="236.2" y="202.7">ANCHOR BOLT PLAN</text>
</g>
<g font-size="2.7">
<text x="225.1" y="166.4">MAIMAAR STEEL Pvt.Ltd</text>
<text x="81.3" y="179.5">BUILDING DESIGN LOADS:</text>
</g>
<text font-size="2.5" x="154.8" y="178.4">FOR APPROVAL :</text>
<g font-size="2">
<text x="85" y="183.6">LIVE LOAD</text>
<text x="106.2" y="183.6">= 0.57 KN/SQ.M</text>
<text x="85" y="186.8">WIND SPEED</text>
<text x="85" y="190">EXPOSURE</text>
<text x="105.9" y="190">= B</text>
<text x="106.1" y="186.8">= 160 KM/HR</text>
<text x="122.5" y="196.5">APPROVE :</text>
<text x="120.9" y="200.5">SIGNATURE:</text>
<text x="122.5" y="204.8">DATE</text>
<text x="131.2" y="204.8">:</text>
</g>
<g font-size="1.9">
<text x="221.8" y="149.6">REV.</text>
<text x="223" y="146">00</text>
<text x="227.4" y="146">03/12/25</text>
<text x="228.5" y="149.6">DATE</text>
<text x="241.2" y="146">ISSUED FOR APPROVAL</text>
<text x="245.6" y="149.6">DESCRIPTION</text>
<text x="268" y="149.6">DRWN BY</text>
<text x="270.3" y="146">M.A</text>
<text x="277.9" y="149.6">CHK BY</text>
<text x="279.3" y="146">M.B</text>
<text x="285.7" y="149.6">APR BY</text>
<text x="286.8" y="146">NAS</text>
<text x="225.3" y="171.2">E-mail: nasir.abbas@maimaargroup.com</text>
<text x="225.3" y="173.5">E-mail: maimaar.steel@gmail.com</text>
<text x="225.4" y="168.9">238, Raiwind Road, Thokar Niaz Baig ,LAHORE, Pakistan</text>
<text x="225.3" y="175.7">Website: www.maimaargroup.com</text>
<text x="225.3" y="178">E-mail: nasir.abbas@maimaargroup.com</text>
<text x="212.6" y="185.1">JOB NO.</text>
<text x="222.8" y="185.1">JOB NO.</text>
<text x="225.3" y="180.2">Mob-1 : +(92-300) 807 4017 ,+(92-333) 807 1115</text>
<text x="242.1" y="185.1">MSPL-214</text>
<text x="277.1" y="185.1">BUILDING #.</text>
<text x="289.5" y="185.1">01</text>
<text x="222.8" y="188.6">PROJECT NAME</text>
<text x="242.1" y="188.4">FABRIC GODOWN STEEL BUILDING EXTENSION</text>
<text x="242.1" y="191.9">NISHAT</text>
<text x="222.8" y="192.2">CUSTOMER</text>
<text x="222.8" y="195.8">JOBSITE LOCATION</text>
<text x="242.1" y="195.6">LAHORE</text>
<text x="283.1" y="198.6">DWG. NO.</text>
<text x="286.6" y="203.8">01</text>
</g>
<g font-size="1.8">
<text x="154.8" y="181">IN ORDER TO SCHEDULE THIS PROJECT</text>
<text x="154.8" y="183.3">IN AN EFFICIENT MANNER , KINDLY</text>
<text x="154.8" y="186">RETURN THESE DRAWINGS WITH YOUR</text>
<text x="196.8" y="181">&quot; APPROVED AS IS &quot;</text>
<text x="196.8" y="183.9">&quot; APPROVED AS NOTED&quot;</text>
<text x="154.8" y="188.6">ANY CHANGES MADE AFTER THE</text>
<text x="154.8" y="191.3">COMMENTS MARKED IN RED</text>
<text x="196.8" y="186.6">&quot; RESUBMIT AS NOTED &quot;</text>
<text x="154.8" y="193.9">APPROVAL OF THESE DRAWINGS MAY</text>
<text x="154.8" y="196.6">DELAY THE FABRICATION SCHEDULE AND</text>
<text x="192.9" y="197.6">SIGNATURE:</text>
<text x="194.5" y="194">APPROVE :</text>
<text x="154.8" y="199.2">SUBSEQUENTLY THE DELIVERY OF THE</text>
<text x="154.8" y="201.9">BUILDING.</text>
<text x="194.5" y="201.4">DATE</text>
<text x="202.3" y="201.4">:</text>
<text x="154.8" y="204.5">PLEASE TICK MARK ONLY ONE OF THE FOLLOWIMG</text>
</g>
</svg>
